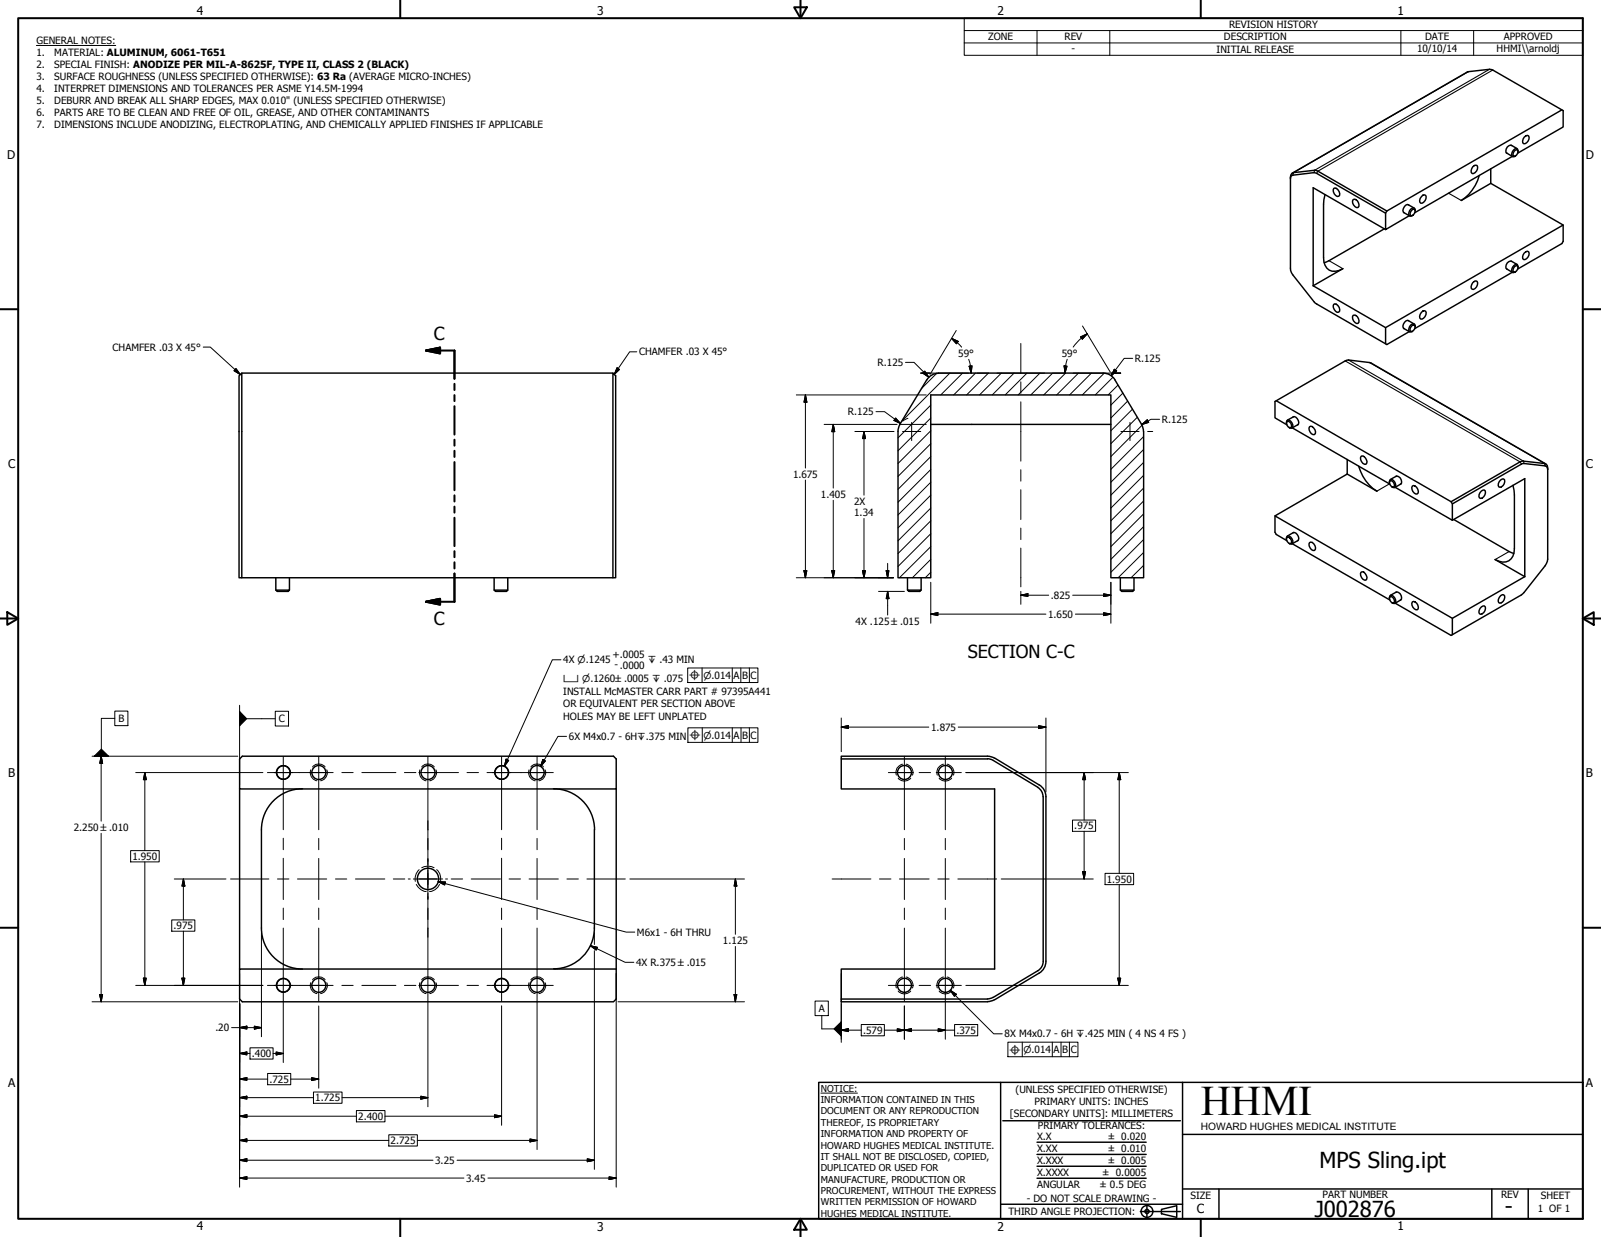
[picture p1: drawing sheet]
<svg xmlns="http://www.w3.org/2000/svg" width="559mm" height="432mm" viewBox="0 0 559 432" stroke-linecap="round" stroke-linejoin="round" font-family="sans-serif">
<!-- layer: Visible (ANSI) -->
<g fill="none" stroke="#000" stroke-width=".51">
<path d="M545.1 38.4l-61 35.3M545.6 38.6v5.7l-15.9 9.2M514 58.2l.6-.4h1a2.03 2.03 0 0 1-1.8 2.8 1.7 1.7 0 0 1 .2-2.4zM520.3 58.9v5.1M525.8 53.4l2.1 1.3M527.4 50.7l2.1 1.2M527.6 50.8a1.85 1.85 0 0 0-1.9 2.5l.3 .2M527.8 54.6l-34 19.6M528.5 52.8l.9-.5 .3 .2a1.36 1.36 0 0 1-.2 1.4 1.36 1.36 0 0 1-1.3 .5l-.1-.5zM529.8 52.9l-.1-.8-.3-.2a1.95 1.95 0 0 0-1.6 2.6l.4 .2 .8-.3M532 47.9l1.1-.7 .4 .2a2 2 0 0 1-1.7 2.8 1.61 1.61 0 0 1 .2-2.3zM450.4 61.8v31.9l.1 .7 .7 1.5 7.8 9.9 25.1 14.5 7.8-4.5"/>
<path d="M462 71.2v18.7M465.5 65.8a1.64 1.64 0 0 1 2.1 1.8l-.4 .9a1.95 1.95 0 0 1-1.7-2.7zM472.2 69.7l.5-.2a1.93 1.93 0 0 1 1.3 3 2 2 0 0 1-1.8-2.8zM483.2 79.9l-19.3 11.1M483.6 74.4v5.7l8.3-4.8M489.9 74.2l2.1 1.2M491.5 71.4l2.1 1.2M491.7 71.6l-.5-.2a1.93 1.93 0 0 0-1.1 2.9M492.8 73.3l.9-.2a1.48 1.48 0 0 1-1.3 2.1 1.49 1.49 0 0 1 .4-1.9zM494 73.7l-.2-.9-.3-.2a1.91 1.91 0 0 0-1.6 2.7l.4 .2 .7-.3M496.1 68.6l.5-.5 1 .1a2 2 0 0 1-1.7 2.7 1.57 1.57 0 0 1 .2-2.3zM520.3 64l25.3 14.5v5.8"/>
<path d="M520.3 64l-10.3 6M545.6 78.5l-62 35.9M458.3 99.8l25.3 14.6v5.6M468.7 93.8l-10.4 6M483.6 80.1l-25.3-14.6v34.3M514 98.7l1.1-.7 .5 .2a1.95 1.95 0 0 1-1.8 2.8 1.61 1.61 0 0 1 .2-2.3zM525.8 93.9l2.1 1.2M527.4 91.1l2.1 1.2M527.6 91.2a1.68 1.68 0 0 0-1.7 .9 1.68 1.68 0 0 0 .1 1.9M527.8 95.1l-34 19.6M528.5 93.2l.9-.5 .3 .2a1.36 1.36 0 0 1-.2 1.4 1.36 1.36 0 0 1-1.3 .5l-.1-.4zM529.8 93.3l-.4-1a2.03 2.03 0 0 0-1.6 2.7l.4 .2 .8-.3"/>
<path d="M532 88.3l1.1-.6 .4 .2a2 2 0 0 1-1.7 2.7 1.62 1.62 0 0 1 .2-2.3zM545.1 85l-15.4 8.9M465.5 106.2a1.64 1.64 0 0 1 2.1 1.9l-.4 .9a2 2 0 0 1-1.7-2.8zM472.2 110.1a1.75 1.75 0 0 1 1.9 .8 1.75 1.75 0 0 1-.1 2 2.03 2.03 0 0 1-1.8-2.8zM489.9 114.6l2.1 1.2M491.5 111.9l2.1 1.2M491.7 112a1.77 1.77 0 0 0-1.7 .8 1.77 1.77 0 0 0 .1 1.9M492.7 113.8l.9-.3a1.41 1.41 0 0 1-1.2 2.2 1.27 1.27 0 0 1 .3-1.9zM494 114l-.2-.7-.3-.3a1.91 1.91 0 0 0-1.6 2.8l1.1-.2M496.1 109l.5-.4h1a2 2 0 0 1-1.7 2.8 1.64 1.64 0 0 1 .2-2.4zM84.4 130.2v71.5h-1v-70.5zM84.4 130.2h129.5"/>
<path d="M213.9 130.2l1 1v70.5h-1zM323.5 132.6l-9.4 15.5M385 130.2l-57.4 .1-1.4 .2-1.3 .6-1.4 1.5M385 130.2l2.1 .5 1.6 1.3 9.7 16.2 .6 1.4 .2 52.1h-11.5v-63.8h-62.8v63.8h-11.5v-51.1l.7-2.4M445.5 139.9l61 35.2M478.5 126.7l-8.4-1-25.1 14.4v5.8l4.1 2.4M324.9 148.1h62.8M449 147.6l.1-.7 .4-.3a1.99 1.99 0 0 1 1.5 2.8l-1.1-.2M449.3 147.1a1.44 1.44 0 0 1 1.2 2.2 1.44 1.44 0 0 1-1.2-2.2zM451 149.4l34.1 19.6M451.3 145.5a1.77 1.77 0 0 1 1.7 .9 1.77 1.77 0 0 1-.1 1.9M451.5 145.5l-2.2 1.2"/>
<path d="M453.1 148.2l-2.2 1.2M457.1 149l.4-.2a1.92 1.92 0 0 1 1.3 2.9 2 2 0 0 1-1.7-2.7zM475 159.3a1.38 1.38 0 0 1 1.9 1.1l.2 .7-.3 1a2 2 0 0 1-1.8-2.8zM470.2 165.5l-25.2 14.6v5.7l.5 .8 3.6 2.1M470.2 160.4v5.1M470.2 165.5l10.4 5.9M484.9 168.4l.2-.8 .3-.2a1.95 1.95 0 0 1 1.6 2.7l-.4 .1-.8-.3M485.1 168l.3-.2a1.38 1.38 0 0 1 .9 2.3 1.6 1.6 0 0 1-1.2-2.1zM487 170.1l19.9 11.5v-5.7M487.2 166.3a1.85 1.85 0 0 1 1.9 2.5l-.3 .2M487.4 166.2l-2.1 1.2M489 168.9l-2.1 1.3"/>
<path d="M493 169.7a1.73 1.73 0 0 1 1.7 .7 1.73 1.73 0 0 1 0 2 1.95 1.95 0 0 1-1.7-2.7zM517.1 171.4l1-.3a1.93 1.93 0 0 1-1.3 2.9l-.4-.2a1.98 1.98 0 0 1 .7-2.4zM523.8 167.5l1-.3a1.93 1.93 0 0 1-1.2 2.9l-.5-.2a1.98 1.98 0 0 1 .7-2.4zM528.6 172.8v18.7M531.1 162l-24.2 13.9-.4-.8 24.7-14.1 7.9 .8 1 .8 .1 .8M445 180.1l61.9 35.7M449 188.1l.1-.8 .4-.2a1.99 1.99 0 0 1 1.5 2.7l-1.1-.1M449.2 187.6a1.44 1.44 0 0 1 1.4 2.1 1.44 1.44 0 0 1-1.4-2.1zM451 189.8l34.1 19.6M451.3 186a1.77 1.77 0 0 1 1.7 .9 1.77 1.77 0 0 1-.1 1.9M451.5 185.9l-2.2 1.2M453.1 188.7l-2.2 1.2"/>
<path d="M457.1 189.4l.4-.2a1.92 1.92 0 0 1 1.3 3 2 2 0 0 1-1.7-2.8zM475 199.8l.4-.2a2 2 0 0 1 1.4 2.9 2 2 0 0 1-1.8-2.7zM506.9 181.6l25.3-14.5v34.2M507.4 181.4l19.3 11.1 1.7 .7M521.8 195.3l10.4 6M84.4 201.7h129.5M96.3 206h4.7l-.4 .4h-3.8zM96.3 201.7v4.3M101 201.7v4.3M172.5 206h4.7l-.4 .4h-3.8zM172.5 201.7v4.3M177.2 201.7v4.3"/>
<path d="M316.7 206h4.8l-.4 .4h-3.9zM316.7 201.7v4.3M321.5 201.7v4.3M391 206h4.8l-.4 .4h-3.9zM391 201.7v4.3M395.8 201.7v4.3M484.9 208.9l.5-1.1a2.03 2.03 0 0 1 1.6 2.7l-.4 .2-.8-.3M485.1 208.4l.3-.2a1.38 1.38 0 0 1 .9 2.3 1.6 1.6 0 0 1-1.2-2.1zM487 210.6l19.5 11.2M487.2 206.8a1.68 1.68 0 0 1 1.7 .8 1.68 1.68 0 0 1-.1 1.9M487.4 206.6l-2.1 1.2M489 209.4l-2.1 1.2"/>
<path d="M493 210.1a1.73 1.73 0 0 1 1.7 .8 1.73 1.73 0 0 1 0 2 2 2 0 0 1-1.7-2.8zM517.1 211.8l1-.3a1.93 1.93 0 0 1-1.3 2.9l-.4-.2a1.98 1.98 0 0 1 .7-2.4zM523.8 207.9l1-.3a1.93 1.93 0 0 1-1.2 3l-.5-.2a2.09 2.09 0 0 1 .7-2.5zM532.2 201.3l-25.3 14.5v5.8M83.6 264.9l1-.9h129.5l1 .9v10.5h-131.5zM83.6 275.4v62.9M105.6 275.3a14.3 14.3 0 0 0-14.4 14.4M193.2 275.3a14.3 14.3 0 0 1 14.3 14.4M215.1 275.4v73.3l-1 1h-129.5l-1-1v-10.4h131.5M293.6 264.9v10.5h53.6v62.9h-53.6v10.4M344.6 264.9l2 .5M346.6 265.4l15.7 9.4"/>
<path d="M347.1 264.6l-2.5-.6h-51v.9h51.1M347.2 264.6l15.5 9.4 1.1 .9 1.1 1.8 .2 1.4v57.4M362.2 274.9l1.2 1.1 .6 2.1M364.1 278.1v57.4M91.2 289.7v34.3M207.5 289.7v34.2a14.3 14.3 0 0 1-14.3 14.3M91.2 323.9a14.3 14.3 0 0 0 14.4 14.4M362.3 338.8l-15.7 9.4M364.1 335.6l-.6 2.1-1.3 1.2M365.1 335.6l-.5 2-1.3 1.7-16.1 9.7M344.7 348.7h-51.1v1h51.1M346.6 348.1l-2 .6"/>
<path d="M347.1 349l-2.5 .6"/>
<circle cx="98.9" cy="269.7" r="2.38"/>
<circle cx="111.3" cy="269.7" r="2.44"/>
<circle cx="149.4" cy="269.7" r="2.44"/>
<circle cx="175.1" cy="269.7" r="2.38"/>
<circle cx="187.5" cy="269.7" r="2.44"/>
<circle cx="315.7" cy="269.7" r="2.44"/>
<circle cx="330" cy="269.7" r="2.44"/>
<circle cx="149.4" cy="306.8" r="3.7"/>
<circle cx="98.9" cy="343.9" r="2.38"/>
<circle cx="111.3" cy="343.9" r="2.44"/>
<circle cx="149.4" cy="343.9" r="2.44"/>
<circle cx="175.1" cy="343.9" r="2.38"/>
<circle cx="187.5" cy="343.9" r="2.44"/>
<circle cx="315.7" cy="343.9" r="2.44"/>
<circle cx="330" cy="343.9" r="2.44"/>
</g>
<!-- layer: Hidden Narrow (ANSI) -->
<g fill="none" stroke="#000" stroke-width=".35">
<path d="M108.5 268.7a2.85 2.85 0 0 0 2.1 3.8M109.1 267.7a2.87 2.87 0 0 1 4.4 0M114 268.7a2.85 2.85 0 0 1-2.1 3.8M146.6 268.7a2.85 2.85 0 0 0 2.1 3.8M147.2 267.7a2.87 2.87 0 0 1 4.4 0M152.1 268.7a2.85 2.85 0 0 1-2.1 3.8M184.7 268.7a2.85 2.85 0 0 0 2.1 3.8M185.3 267.7a2.87 2.87 0 0 1 4.4 0M190.2 268.7a2.85 2.85 0 0 1-2.1 3.8M313.5 271.7a2.87 2.87 0 0 0 4.4 0M315 266.8a2.85 2.85 0 0 0-2.1 3.8M316.3 266.8a2.85 2.85 0 0 1 2.2 3.8"/>
<path d="M327.8 271.7a2.87 2.87 0 0 0 4.4 0M329.3 266.8a2.85 2.85 0 0 0-2.1 3.8M330.6 266.8a2.85 2.85 0 0 1 2.1 3.8M145.3 308.7a4.4 4.4 0 0 0 3.5 2.5M146.3 303.6a4.2 4.2 0 0 0-1.3 4.1M147.2 302.9a4.4 4.4 0 0 1 4.3 0M152.4 303.6a3.9 3.9 0 0 1 1.3 4.1M153.4 308.7a4.2 4.2 0 0 1-3.5 2.5M108.5 343a2.85 2.85 0 0 0 2.1 3.8M109.1 342a2.87 2.87 0 0 1 4.4 0M114 343a2.85 2.85 0 0 1-2.1 3.8M146.6 343a2.85 2.85 0 0 0 2.1 3.8"/>
<path d="M147.2 342a2.87 2.87 0 0 1 4.4 0M152.1 343a2.85 2.85 0 0 1-2.1 3.8M184.7 343a2.85 2.85 0 0 0 2.1 3.8M185.3 342a2.87 2.87 0 0 1 4.4 0M190.2 343a2.85 2.85 0 0 1-2.1 3.8M313.5 345.9a2.87 2.87 0 0 0 4.4 0M315 341.1a2.85 2.85 0 0 0-2.1 3.8M316.3 341.1a2.85 2.85 0 0 1 2.2 3.8M327.8 345.9a2.87 2.87 0 0 0 4.4 0M329.3 341.1a2.85 2.85 0 0 0-2.1 3.8M330.6 341.1a2.85 2.85 0 0 1 2.1 3.8"/>
</g>
<!-- layer: Visible Narrow (ANSI) -->
<path d="M512.5 25l-61 35.3-.3 .9M519.9 24.2l-61 35.2-.3 .9M521 24.4l-61 35.4-.5 .7M505.6 67.4l4.4 2.6M463.9 91l4.8 2.8M469.5 126l61 35.2 .6 .8M470.7 125.7l61 35.3 .2 .8M478 126.6l61.1 35.2 .2 .8M484.9 168.9l-4.3 2.5M526.7 192.5l-4.9 2.8" fill="none" stroke="#000" stroke-width=".38"/>
<g fill="none" stroke="#000" stroke-width=".51">
<path d="M545.6 38.6l-24.6-14.2-1.1-.2-7.4 .8-61.5 35.5M450.4 61.8l.5-1.3 .6-.2 7.9-.8 24.7 14.2-.5 .7-24.6-14.1-7.8 .9-.7 .6-.1 .6M462.5 67.9l-.5 3.3M516.3 61.2a15.2 15.2 0 0 1-6.3 8.8M462 89.9a4.1 4.1 0 0 0 1.9 4.4 4.1 4.1 0 0 0 4.8-.5M463.9 91l-1.7 .7M545.6 84.3l-.5 .7M478.5 126.7l61 35.2M474.2 162.8a15.1 15.1 0 0 0 6.4 8.6M528.1 169.4l.5 3.4M531.1 162l.8-.2 7.4 .8 .8 .7 .1 .6M540.2 163.4v31.8l-.4 1.5-7.9 10.1-.8 .8-24.6 14.2"/>
<path d="M528.6 191.5a4 4 0 0 1-5.4 4.4l-1.4-.6"/>
</g>
<!-- layer: Section Line (ANSI) -->
<g fill="none" stroke="#000" stroke-width=".7">
<path d="M148.7 122.4l4.9-1.1v2.1zM148.7 122.4h9.9v9.8M158.6 134v2.1M158.6 137.9v2.1M158.6 141.8v9.9M158.6 153.5v2.1M158.6 157.4v2.1M158.6 161.3v9.8M158.6 172.9v2.2M158.6 176.8v2.1M158.6 180.7v9.9M158.6 192.4v2.1"/>
<path d="M158.6 196.3v2.1M148.7 210.1l4.9-1.1v2.1zM158.6 200.2v9.9h-9.9"/>
</g>
<path d="M148.7 122.4l4.9-1.1zM148.7 122.4l4.9-1.1v2.1zM148.7 210.1l4.9-1.1zM148.7 210.1l4.9-1.1v2.1z" fill="#000" stroke="#000" stroke-width=".7"/>
<!-- layer: Border (ANSI) -->
<g fill="none" stroke="#000" stroke-width=".7">
<path d="M6.3 6.3h546.1v419.1h-546.1zM139.7 0v6.3M277.2 2.5h4.4l-2.2 3.8zM279.4 0v6.3M419.1 0v6.3M0 107.9h6.3M552.4 107.9h6.4M0 215.9h6.3M2.5 213.7l3.8 2.2-3.8 2.2zM552.4 215.9l3.9-2.2v4.4zM552.4 215.9h6.4M0 323.8h6.3"/>
<path d="M552.4 323.8h6.4M139.7 425.4v6.4M279.4 425.4l2.2 3.9h-4.4zM279.4 425.4v6.4M419.1 425.4v6.4"/>
</g>
<!-- layer: Title (ANSI) -->
<g fill="none" stroke="#000" stroke-width=".51">
<path d="M285.8 377.8h266.6v47.6h-266.6zM349.2 377.8v47.6M412.7 377.8v47.6M350 391.2h62M361.9 398.7h38.1M412.7 396h139.7M361.9 411.3h38.1M361.9 407.1h38.1M361.9 403h38.1M412.7 415h139.7M425.4 415v10.4M520.7 415v10.4"/>
<path d="M533.4 415v10.4M349.2 420.4h63.5M398 422.9h14M400.3 420.6v4.6M405.4 422.1l5.3-1.2v4l-5.3-1.2z"/>
<circle cx="400.3" cy="422.9" r="2.06"/>
<circle cx="400.3" cy="422.9" r=".73"/>
</g>
<path d="M286.5 381.6h12.8" fill="none" stroke="#000" stroke-width=".35"/>
<!-- layer: Hatch (ANSI) -->
<g fill="none" stroke="#000" stroke-width=".35">
<path d="M327 130.3l-5.4 5.4M331.5 130.2l-16.7 16.7M336 130.2l-7.6 7.7M340.5 130.2l-7.6 7.7M345 130.2l-7.6 7.7M349.5 130.2l-7.6 7.7M353.9 130.2l-7.6 7.7M358.5 130.2l-7.7 7.7M363 130.2l-7.7 7.7M367.4 130.2l-7.6 7.7M371.9 130.2l-7.6 7.7M376.4 130.2l-7.6 7.7"/>
<path d="M380.9 130.2l-7.6 7.7M385.4 130.3l-7.6 7.6M388.4 131.7l-6.1 6.2M390.2 134.4l-3.4 3.5M391.9 137.2l-4.2 4.2M324.9 159.4l-11.5 11.4M324.9 154.9l-11.5 11.4M324.9 150.4l-11.5 11.4M324.9 145.9l-11.5 11.5M324.9 141.4l-11.5 11.4M393.6 140l-5.9 5.9M395.3 142.8l-7.6 7.6"/>
<path d="M396.9 145.7l-9.2 9.2M398.6 148.5l-10.9 10.9M399.2 156.9l-11.5 11.4M399.2 152.4l-11.5 11.4M324.9 177.4l-11.5 11.4M324.9 172.8l-11.5 11.5M324.9 168.3l-11.5 11.5M324.9 163.9l-11.5 11.4M399.2 179.4l-11.5 11.4M399.2 174.9l-11.5 11.4M399.2 170.4l-11.5 11.4M399.2 165.9l-11.5 11.5"/>
<path d="M399.2 161.4l-11.5 11.4M324.9 199.8l-1.9 1.9M324.9 195.3l-6.4 6.4M324.9 190.8l-11 10.9M324.9 186.3l-11.5 11.4M324.9 181.8l-11.5 11.4M399.2 197.4l-4.4 4.3M399.2 192.8l-8.9 8.9M399.2 188.3l-11.5 11.5M399.2 183.8l-11.5 11.5"/>
</g>
<!-- layer: Symbol (ANSI) -->
<g fill="none" stroke="#000" stroke-width=".35">
<path d="M12.7 15.9h27.7M336.5 10.7v-4.4h215.9v4.4M336.5 15h215.9M361.9 10.7v8.6M387.3 10.7v8.6M488.9 10.7v8.6M514.3 10.7v8.6M552.4 10.7h-215.9v4.3M552.4 10.7v8.6h-215.9v-4.3M70.9 121.2h2.5l10.5 9.5M82.4 128.7l1.5 2-2.2-1.3zM215.4 128.4l.8 .6-1.8 1.7z"/>
<path d="M222.2 122.8h-2.4l-5.4 7.9M195.8 230.3h-3l-16.7 37.2M240 233.2h24.5v5.1h-24.5zM245 233.2v5.1M255.6 233.2v5.1M258.6 233.2v5.1M261.6 233.2v5.1M40.1 250.8h-4.7v10.7M40.1 248.2h4.5v5.1h-4.5zM83.6 246.2v27.6M86.1 250.9h10M96.1 248.3h4.6v5.1h-4.6z"/>
<path d="M197.7 257h-2.9l-6.1 10.6M240.1 254.1h24.4v5h-24.4zM245.1 254.1v5M255.6 254.1v5M258.6 254.1v5M261.6 254.1v5M176.7 265l.8 .4-1.4 2.1zM189.5 265.1l.9 .5-1.7 2zM152.9 307.8l2.5 .1-.2 1zM152.9 307.8l65.7 17.6h3M284.5 349.4h4.6v5.1h-4.6zM286.8 354.5v4.7h4.3"/>
<path d="M293.6 350.3v13.6M331.7 345.7l2.1 1.4-.7 .7zM331.7 345.7l15.1 15.2h3M351.8 363.8h24.4v5.1h-24.4zM356.8 363.8v5.1M367.3 363.8v5.1M370.3 363.8v5.1M373.3 363.8v5.1"/>
</g>
<!-- layer: Dimension (ANSI) -->
<g fill="none" stroke="#000" stroke-width=".35">
<path d="M332.1 118.1l2.4 1.1-.7 .8zM332.1 118.1l2 1.5M333.8 115.4l-8.9 14.8M334.1 119.6l1.6 1.6M377.1 117.6l2.4-1.1-1.7 1.9zM377.5 118l-2.9 3.2M377.8 113.8l9.7 16.1M379.5 116.5l-2.1 1.5M277.9 137.9h45.4M281.1 137.9l.5 2.5h-1zM281.1 137.9v25.5M316 126.5h3l5.2 5.1"/>
<path d="M322.8 129.5l1.4 2.1-2.1-1.4zM324.8 130.4l-.2 .3M338.1 125.4l.6 2.4 .3 2.4M338.3 127.8l1-.1-.3 2.5zM371.4 127.7l1 .1-.7 2.4zM372.5 125.4l-.6 2.4-.2 2.4M388.9 128.9l.9 .6-1.9 1.7zM395.4 125.1h-3l-4.5 6.1M287.7 148.1h25.4M290.8 148.1l.5 2.6h-1zM290.8 148.1v22.3M298.4 150.6h11.9"/>
<path d="M301.6 150.6l.5 2.5h-1zM301.6 150.6v22.2M305.8 143.7h2.9l5.6 4.1M312.6 145.9l1.7 1.9-2.3-1.1zM313.9 148.1h4.2M316.9 146l-1.8 1M318.3 148.1h5M398.5 148.2l1.9-1.6 .5 .8zM404.7 146.4h-3l-3.2 1.8M281.1 167.6v34.1M290.8 174.6v27.1M280.6 199.2h1l-.5 2.5z"/>
<path d="M290.3 199.2h1l-.5 2.5zM301.1 199.2h1l-.5 2.5zM301.6 181v20.7M309.3 199.2h1l-.5 2.5zM309.8 196.7v5M277.9 201.7h33.9M306.6 206.4h9.1M309.8 206.4l.5 2.6h-1zM309.8 206.4v8.3M324.9 214.4l2.4-.5v1zM324.9 214.4h40.2M324.9 203.3v14.3"/>
<path d="M356.3 207.8l2.5-.5v.9zM356.3 207.8h9.7M356.3 206.4v4.5M374.4 207.8h13.3M375.3 214.4h12.4M385.2 213.9l2.5 .5-2.5 .5zM385.2 207.3l2.5 .5-2.5 .4zM387.7 203.3v14.3M293.6 253.8l2.5-.5v1zM293.6 250.6v11.8M293.6 253.8h30.6M334.5 253.8h30.6"/>
<path d="M362.5 253.3l2.6 .5-2.6 .5zM365.1 250.6v25.9M32.1 264h50.9M35.3 264l.5 2.4h-1zM35.3 264v22.6M47.4 269.7h44.4M50.5 269.7l.6 2.5h-1.1zM50.5 269.7v27.2M337.1 269.7h56.7M378.4 269.7l.5 2.5h-1zM378.4 269.7v16.6M390.7 269.7l.5 2.5h-1.1z"/>
<path d="M390.7 269.7v35.2M35.3 290.9v58.8M45.6 296.9h10v4h-10zM374.3 286.3h8.1v3.9h-8.1zM378.4 290.2v16.6M50.5 300.9v43.1M60.8 306.8h18.1M64 306.8l.5 2.5h-1zM64 306.8v14.3M219.8 306.8h40M256.7 306.8l.5 2.5h-1zM256.7 306.8v19.3"/>
<path d="M349.4 306.8h32.2M377.9 304.3h1l-.5 2.5zM385.7 304.9h10v3.9h-10zM390.7 308.8v35.2M59.9 321.1h8.1v4h-8.1zM64 325.1v18.9M83.6 339.9v74.5M91.2 325.6v36.3M206.1 330.1l2.4 .6-.4 1zM206.1 330.1l12.1 5.8h3M207.5 325.6v4.1M207.5 331.9v76.3"/>
<path d="M215.1 339.9v74.5M256.7 330.4v19.3M293.6 339.9v22.9M32.1 349.7h50.9M34.8 347.2h1l-.5 2.5zM47.4 344h44.4M50 341.4h1.1l-.6 2.6zM63.5 341.4h1l-.5 2.6zM80.8 358.7h10.4M83.6 358.7l2.6-.5v1zM88.8 358.2l2.4 .5-2.4 .5zM98.9 349.5v21.4"/>
<path d="M111.3 351.2v28.7M149.4 349.6v36.7M175.1 351.1v41.7M187.5 349.6v51.7M215.7 349.7h44.1M256.2 347.2h1l-.5 2.5zM293.6 359.6l2.5-.5v1zM293.6 359.6h7M300.6 357.6h8.1v4h-8.1zM308.7 359.6h24.5M313.2 359.1l2.5 .5-2.5 .5zM315.7 359.6l2.4-.5v1z"/>
<path d="M315.7 351.2v11.6M327.5 359.1l2.4 .5-2.4 .5zM329.9 349.6v13.2M333.2 357.6h8v4h-8zM337.1 344h56.7M390.1 341.4h1.1l-.5 2.6zM83.6 376.7l2.6-.5v.9zM83.6 367.7l2.6-.5v1zM83.6 376.7h9.8M83.6 367.7h3.6M87.2 365.8h8.1v3.9h-8.1zM93.4 374.7h8.1v4h-8.1z"/>
<path d="M95.3 367.7h3.6M96.4 367.2l2.5 .5-2.5 .5zM101.5 376.7h9.8M108.8 376.2l2.5 .5-2.5 .4zM83.6 383.2l2.6-.5v1zM83.6 389.6l2.6-.5v1zM83.6 398.1l2.6-.5v1zM83.6 383.2h25.8M83.6 389.6h40.8M83.6 398.1h52.1M109.4 381.2h10v3.9h-10zM119.4 383.2h30"/>
<path d="M124.4 387.7h10v3.9h-10zM134.4 389.6h40.7M135.7 396.1h10v3.9h-10zM145.7 398.1h41.8M146.9 382.7l2.5 .5-2.5 .5zM172.6 389.1l2.5 .5-2.5 .5zM185 397.6l2.5 .5-2.5 .5zM83.6 411.2l2.6-.4v.9zM83.6 405l2.6-.5v1zM83.6 411.2h78.3M83.6 405h67.5M159.5 405h48"/>
<path d="M170.3 411.2h44.8M205 404.5l2.5 .5-2.5 .5zM212.6 410.8l2.5 .4-2.5 .5z"/>
</g>
<g fill="#000" stroke="#000" stroke-width=".35">
<path d="M332.1 118.1l2.4 1.1zM332.1 118.1l2.4 1.1-.7 .8zM379.5 116.5l-1.7 1.9zM377.1 117.6l2.4-1.1-1.7 1.9zM322.1 130.2l2.1 1.4zM322.8 129.5l1.4 2.1-2.1-1.4zM338.3 127.8l.7 2.4zM338.3 127.8l1-.1-.3 2.5zM371.4 127.7l.3 2.5zM371.4 127.7l1 .1-.7 2.4zM388.9 128.9l-1 2.3zM388.9 128.9l.9 .6-1.9 1.7z"/>
<path d="M281.1 137.9l.5 2.5zM281.1 137.9l.5 2.5h-1zM290.8 148.1l.5 2.6zM290.8 148.1l.5 2.6h-1zM301.6 150.6l.5 2.5zM301.6 150.6l.5 2.5h-1zM312 146.7l2.3 1.1zM312.6 145.9l1.7 1.9-2.3-1.1zM398.5 148.2l1.9-1.6zM398.5 148.2l1.9-1.6 .5 .8zM280.6 199.2l.5 2.5zM280.6 199.2h1l-.5 2.5z"/>
<path d="M290.3 199.2l.5 2.5zM290.3 199.2h1l-.5 2.5zM301.1 199.2l.5 2.5zM301.1 199.2h1l-.5 2.5zM309.3 199.2l.5 2.5zM309.3 199.2h1l-.5 2.5zM309.8 206.4l.5 2.6zM309.8 206.4l.5 2.6h-1zM324.9 214.4l2.4-.5zM324.9 214.4l2.4-.5v1zM356.3 207.8l2.5-.5zM356.3 207.8l2.5-.5v.9z"/>
<path d="M385.2 214.9l2.5-.5zM385.2 213.9l2.5 .5-2.5 .5zM385.2 208.2l2.5-.4zM385.2 207.3l2.5 .5-2.5 .4zM293.6 253.8l2.5-.5zM293.6 253.8l2.5-.5v1zM362.5 254.3l2.6-.5zM362.5 253.3l2.6 .5-2.6 .5zM35.3 264l.5 2.4zM35.3 264l.5 2.4h-1zM50.5 269.7l.6 2.5zM50.5 269.7l.6 2.5h-1.1z"/>
<path d="M378.4 269.7l.5 2.5zM378.4 269.7l.5 2.5h-1zM390.7 269.7l.5 2.5zM390.7 269.7l.5 2.5h-1.1zM64 306.8l.5 2.5zM64 306.8l.5 2.5h-1zM256.7 306.8l.5 2.5zM256.7 306.8l.5 2.5h-1zM377.9 304.3l.5 2.5zM377.9 304.3h1l-.5 2.5zM206.1 330.1l2.4 .6zM206.1 330.1l2.4 .6-.4 1z"/>
<path d="M34.8 347.2l.5 2.5zM34.8 347.2h1l-.5 2.5zM50 341.4l.5 2.6zM50 341.4h1.1l-.6 2.6zM63.5 341.4l.5 2.6zM63.5 341.4h1l-.5 2.6zM83.6 358.7l2.6-.5zM83.6 358.7l2.6-.5v1zM88.8 359.2l2.4-.5zM88.8 358.2l2.4 .5-2.4 .5zM256.2 347.2l.5 2.5zM256.2 347.2h1l-.5 2.5z"/>
<path d="M293.6 359.6l2.5-.5zM293.6 359.6l2.5-.5v1zM315.7 359.6l2.4-.5zM315.7 359.6l2.4-.5v1zM390.1 341.4l.6 2.6zM390.1 341.4h1.1l-.5 2.6zM83.6 376.7l2.6-.5zM83.6 376.7l2.6-.5v.9zM83.6 367.7l2.6-.5zM83.6 367.7l2.6-.5v1zM96.4 368.2l2.5-.5zM96.4 367.2l2.5 .5-2.5 .5z"/>
<path d="M108.8 377.1l2.5-.4zM108.8 376.2l2.5 .5-2.5 .4zM313.2 360.1l2.5-.5zM313.2 359.1l2.5 .5-2.5 .5zM327.5 360.1l2.4-.5zM327.5 359.1l2.4 .5-2.4 .5zM83.6 383.2l2.6-.5zM83.6 383.2l2.6-.5v1zM83.6 389.6l2.6-.5zM83.6 389.6l2.6-.5v1zM83.6 398.1l2.6-.5zM83.6 398.1l2.6-.5v1z"/>
<path d="M146.9 383.7l2.5-.5zM146.9 382.7l2.5 .5-2.5 .5zM172.6 390.1l2.5-.5zM172.6 389.1l2.5 .5-2.5 .5zM185 398.6l2.5-.5zM185 397.6l2.5 .5-2.5 .5zM83.6 411.2l2.6-.4zM83.6 411.2l2.6-.4v.9zM83.6 405l2.6-.5zM83.6 405l2.6-.5v1zM205 405.5l2.5-.5zM205 404.5l2.5 .5-2.5 .5z"/>
<path d="M212.6 411.7l2.5-.5zM212.6 410.8l2.5 .4-2.5 .5z"/>
</g>
<!-- layer: Center Mark (ANSI) -->
<g fill="none" stroke="#000" stroke-width=".35">
<path d="M310.3 150.6h1.7M315 150.6h6.4M318.2 147.4v6.4M394.4 147.4v3.2h-3.2M397.6 150.6h-3.2v3.2M400.6 150.6h1.7M95.7 269.7h6.3M108.1 269.7h6.3M146.2 269.7h6.3M171.9 269.7h6.3M184.3 269.7h6.3M312.5 269.7h6.3"/>
<path d="M326.8 269.7h6.3M149.4 300v.7M142.5 306.8h.7M146.2 306.8h6.3M149.4 303.7v6.3M149.4 313v.7M155.5 306.8h.7M95.7 344h6.3M108.1 344h6.3M146.2 344h6.3M171.9 344h6.3M184.3 344h6.3"/>
<path d="M312.5 344h6.3M326.8 344h6.3"/>
</g>
<!-- layer: Centerline (ANSI) -->
<g fill="none" stroke="#000" stroke-width=".35">
<path d="M356.3 119.9v10.4M321.4 130.2h16.6M341 130.2h4M348 130.2h16.6M356.3 133.3v4M367.6 130.2h4M374.6 130.2h16.6M391.2 130.2h-3.2h3.2M356.3 140.3v20.7M356.3 164v4M356.3 170.9v10.5M356.3 184.3v4"/>
<path d="M356.3 191.3v13.6M93.3 269.7h23M98.9 264.1v25.5M111.3 264v25.6M119.3 269.7h4M126.3 269.7h11.9M141.2 269.7h4M148.1 269.7h11.9M149.4 264v85.6M163 269.7h4M170 269.7h23.1M175.1 264.1v25.5"/>
<path d="M187.5 264v25.6M310.1 269.7h7.7M315.7 264v25.6M320.8 269.7h4M327.8 269.7h7.7M329.9 264v25.6M98.9 292.6v4M98.9 299.6v14.4M111.3 292.7v3.9M111.3 299.7v14.3M175.1 292.6v4M175.1 299.6v14.4"/>
<path d="M187.5 292.7v3.9M187.5 299.7v14.3M315.7 292.7v3.9M315.7 299.7v14.3M329.9 292.7v3.9M329.9 299.7v14.3M80.5 306.8h13.4M96.8 306.8h4M98.9 317v4M103.8 306.8h10.2M111.3 317v4M117.1 306.8h3.9"/>
<path d="M124.1 306.8h10.2M137.3 306.8h4M144.3 306.8h10.2M157.5 306.8h4M164.5 306.8h10.2M175.1 317v4M177.7 306.8h4M184.7 306.8h10.2M187.5 317v4M197.9 306.8h4M204.9 306.8h13.3M290.4 306.8h13.6"/>
<path d="M307 306.8h4M313.9 306.8h10.4M315.7 317v4M327.3 306.8h4M329.9 317v4M334.3 306.8h13.6M98.9 324v25.5M111.3 324v25.6M175.1 324v25.5M187.5 324v25.6M315.7 324v25.6M329.9 324v25.6"/>
<path d="M93.3 344h23M119.3 344h4M126.3 344h11.9M141.2 344h4M148.1 344h11.9M163 344h4M170 344h23.1M310.1 344h7.7M320.8 344h4M327.8 344h7.7"/>
</g>
<!-- layer: Symbol (ANSI) -->
<g fill="#000" stroke="#000" stroke-width=".35">
<path d="M81.7 129.4l2.2 1.3zM82.4 128.7l1.5 2-2.2-1.3zM215.4 128.4l-1 2.3zM215.4 128.4l.8 .6-1.8 1.7zM83.6 248.3v5.1zM83.6 248.3l2.5 2.6-2.5 2.5zM32.9 264h5zM35.4 261.5l2.5 2.5h-5zM176.7 265l-.6 2.5zM176.7 265l.8 .4-1.4 2.1zM189.5 265.1l-.8 2.5zM189.5 265.1l.9 .5-1.7 2z"/>
<path d="M152.9 307.8l2.5 .1zM152.9 307.8l2.5 .1-.2 1zM293.6 356.7v4.9zM291.1 359.2l2.5-2.5v4.9zM331.7 345.7l2.1 1.4zM331.7 345.7l2.1 1.4-.7 .7z"/>
</g>
<text font-size="14.7" x="419.1" y="389.2">HHMI</text>
<g font-size="7.7">
<text x="460.6" y="407.6">MPS Sling.ipt</text>
<text x="458.9" y="424.8">J002876</text>
<text x="525.3" y="423.8">-</text>
</g>
<g font-size="6.3">
<text x="151.4" y="118.7">C</text>
<text x="151.4" y="218.2">C</text>
<text x="337.8" y="229.8">SECTION C-C</text>
</g>
<text font-size="4.4" x="417.8" y="423.5">C</text>
<g font-size="4.2">
<text x="68.7" y="5.3">4</text>
<text x="208.4" y="5.3">3</text>
<text x="348.1" y="5.3">2</text>
<text x="487.8" y="5.3">1</text>
<text x="2.5" y="55.5">D</text>
<text x="553.5" y="55.5">D</text>
<text x="2.8" y="163.4">C</text>
<text x="553.5" y="163.4">C</text>
<text x="2.9" y="271.4">B</text>
<text x="553.5" y="271.4">B</text>
<text x="2.8" y="379.3">A</text>
<text x="553.5" y="379.3">A</text>
<text x="68.7" y="429.5">4</text>
<text x="208.4" y="429.6">3</text>
<text x="348.1" y="429.6">2</text>
<text x="487.8" y="429.5">1</text>
</g>
<text font-size="3.6" x="419.1" y="394.3">HOWARD HUGHES MEDICAL INSTITUTE</text>
<g font-size="3.5">
<text x="429" y="9.8">REVISION HISTORY</text>
<text x="12.7" y="15.3">GENERAL NOTES:</text>
<text x="344.9" y="14.1">ZONE</text>
<text x="371.5" y="14.1">REV</text>
<text x="427.2" y="14.1">DESCRIPTION</text>
<text x="497.4" y="14.1">DATE</text>
<text x="524.9" y="14.1">APPROVED</text>
<text x="12.7" y="19.5">1.</text>
<text x="12.7" y="23.7">2.</text>
<text x="18.9" y="19.5">MATERIAL: ALUMINUM, 6061-T651</text>
<text x="18.9" y="23.7">SPECIAL FINISH: ANODIZE PER MIL-A-8625F, TYPE II, CLASS 2 (BLACK)</text>
<text x="374" y="18.3">-</text>
<text x="424.6" y="18.4">INITIAL RELEASE</text>
<text x="494.6" y="18.2">10/10/14</text>
<text x="522.4" y="18.1">HHMI\\arnoldj</text>
<text x="12.7" y="27.8">3.</text>
<text x="18.9" y="27.8">SURFACE ROUGHNESS (UNLESS SPECIFIED OTHERWISE): 63 Ra (AVERAGE MICRO-INCHES)</text>
<text x="12.7" y="32">4.</text>
<text x="18.9" y="32">INTERPRET DIMENSIONS AND TOLERANCES PER ASME Y14.5M-1994</text>
<text x="12.7" y="36.2">5.</text>
<text x="12.7" y="40.4">6.</text>
<text x="18.9" y="36.2">DEBURR AND BREAK ALL SHARP EDGES, MAX 0.010&quot; (UNLESS SPECIFIED OTHERWISE)</text>
<text x="18.9" y="40.4">PARTS ARE TO BE CLEAN AND FREE OF OIL, GREASE, AND OTHER CONTAMINANTS</text>
<text x="12.7" y="44.6">7.</text>
<text x="18.9" y="44.6">DIMENSIONS INCLUDE ANODIZING, ELECTROPLATING, AND CHEMICALLY APPLIED FINISHES IF APPLICABLE</text>
<text x="39.3" y="122.4">CHAMFER .03 X 45°</text>
<text x="223.1" y="124.1">CHAMFER .03 X 45°</text>
<text x="334.4" y="124.6">59°</text>
<text x="370.6" y="124.5">59°</text>
<text x="306.3" y="127.8">R.125</text>
<text x="396.1" y="126.4">R.125</text>
<text x="296" y="145">R.125</text>
<text x="405.5" y="147.6">R.125</text>
<text x="276.8" y="166.8">1.675</text>
<text x="286.5" y="173.7">1.405</text>
<text x="298.1" y="176.2">2X</text>
<text x="298.1" y="180.1">1.34</text>
<text x="366.8" y="209">.825</text>
<text x="365.8" y="215.6">1.650</text>
<text x="298.6" y="218.1">4X .125 ±.015</text>
<text x="196.6" y="231.6">4X ⌀.1245</text>
<text x="213.8" y="229.7">+.0005</text>
<text x="214.4" y="233.2">- .0000</text>
<text x="256" y="237">A</text>
<text x="259" y="237">B</text>
<text x="262" y="237">C</text>
<text x="196.6" y="242.5">INSTALL McMASTER CARR PART # 97395A441</text>
<text x="196.6" y="247">OR EQUIVALENT PER SECTION ABOVE</text>
<text x="196.6" y="251.4">HOLES MAY BE LEFT UNPLATED</text>
<text x="41.3" y="252">B</text>
<text x="97.3" y="252.2">C</text>
<text x="256" y="257.9">A</text>
<text x="259.1" y="257.9">B</text>
<text x="262" y="257.9">C</text>
<text x="325" y="255.1">1.875</text>
<text x="198.6" y="258.3">6X M4x0.7 - 6H↧.375 MIN</text>
<text x="25.7" y="290">2.250 ±.010</text>
<text x="375" y="289.5">.975</text>
<text x="46.2" y="300.2">1.950</text>
<text x="386.3" y="308.1">1.950</text>
<text x="60.6" y="324.4">.975</text>
<text x="222.3" y="326.6">M6x1 - 6H THRU</text>
<text x="252.3" y="329.5">1.125</text>
<text x="222" y="337.2">4X R.375 ±.015</text>
<text x="285.8" y="353.3">A</text>
<text x="75.2" y="360">.20</text>
<text x="301.2" y="360.9">.579</text>
<text x="333.8" y="360.9">.375</text>
<text x="350.6" y="362.1">8X M4x0.7 - 6H ↧.425 MIN ( 4 NS 4 FS )</text>
<text x="87.9" y="369">.400</text>
<text x="367.7" y="367.6">A</text>
<text x="370.8" y="367.6">B</text>
<text x="373.7" y="367.6">C</text>
<text x="94" y="378">.725</text>
<text x="354.5" y="381.6">(UNLESS SPECIFIED OTHERWISE)</text>
<text x="110" y="384.4">1.725</text>
<text x="352.5" y="390">[SECONDARY UNITS]: MILLIMETERS</text>
<text x="361.1" y="385.8">PRIMARY UNITS: INCHES</text>
<text x="125" y="390.9">2.400</text>
<text x="362.3" y="394.1">PRIMARY TOLERANCES:</text>
<text x="136.3" y="399.4">2.725</text>
<text x="361.9" y="397.9">X.X</text>
<text x="386.7" y="398">± 0.020</text>
<text x="151.9" y="406.3">3.25</text>
<text x="361.9" y="402.1">X.XX</text>
<text x="361.9" y="406.3">X.XXX</text>
<text x="386.7" y="402.1">± 0.010</text>
<text x="386.7" y="406.3">± 0.005</text>
<text x="162.7" y="412.5">3.45</text>
<text x="361.9" y="410.5">X.XXXX</text>
<text x="384.7" y="410.5">± 0.0005</text>
<text x="358.4" y="419.7">- DO NOT SCALE DRAWING -</text>
<text x="361.9" y="414.6">ANGULAR</text>
<text x="383.8" y="414.7">± 0.5 DEG</text>
<text x="415.5" y="418.4">SIZE</text>
<text x="461.6" y="418.3">PART NUMBER</text>
<text x="523.9" y="418.3">REV</text>
<text x="537.8" y="418.4">SHEET</text>
<text x="352" y="424.2">THIRD ANGLE PROJECTION:</text>
<text x="536.7" y="423.2">1 OF 1</text>
</g>
<g font-size="3.3">
<text x="226.1" y="231.6">↧ .43 MIN</text>
<text x="196.6" y="238.1">⌴ ⌀.1260±.0005 ↧ .075</text>
<text x="240.5" y="237.5">⌖</text>
<text x="245.5" y="237">⌀.014</text>
<text x="245.6" y="257.9">⌀.014</text>
<text x="240.5" y="258.4">⌖</text>
<text x="352.2" y="368.1">⌖</text>
<text x="357.3" y="367.6">⌀.014</text>
<text x="286.5" y="381.1">NOTICE:</text>
<text x="286.5" y="385">INFORMATION CONTAINED IN THIS</text>
<text x="286.5" y="389">DOCUMENT OR ANY REPRODUCTION</text>
<text x="286.5" y="392.9">THEREOF, IS PROPRIETARY</text>
<text x="286.5" y="396.9">INFORMATION AND PROPERTY OF</text>
<text x="286.5" y="400.9">HOWARD HUGHES MEDICAL INSTITUTE.</text>
<text x="286.5" y="404.9">IT SHALL NOT BE DISCLOSED, COPIED,</text>
<text x="286.5" y="408.9">DUPLICATED OR USED FOR</text>
<text x="286.5" y="412.8">MANUFACTURE, PRODUCTION OR</text>
<text x="286.5" y="416.8">PROCUREMENT, WITHOUT THE EXPRESS</text>
<text x="286.5" y="420.8">WRITTEN PERMISSION OF HOWARD</text>
<text x="286.5" y="424.8">HUGHES MEDICAL INSTITUTE.</text>
</g>
</svg>
